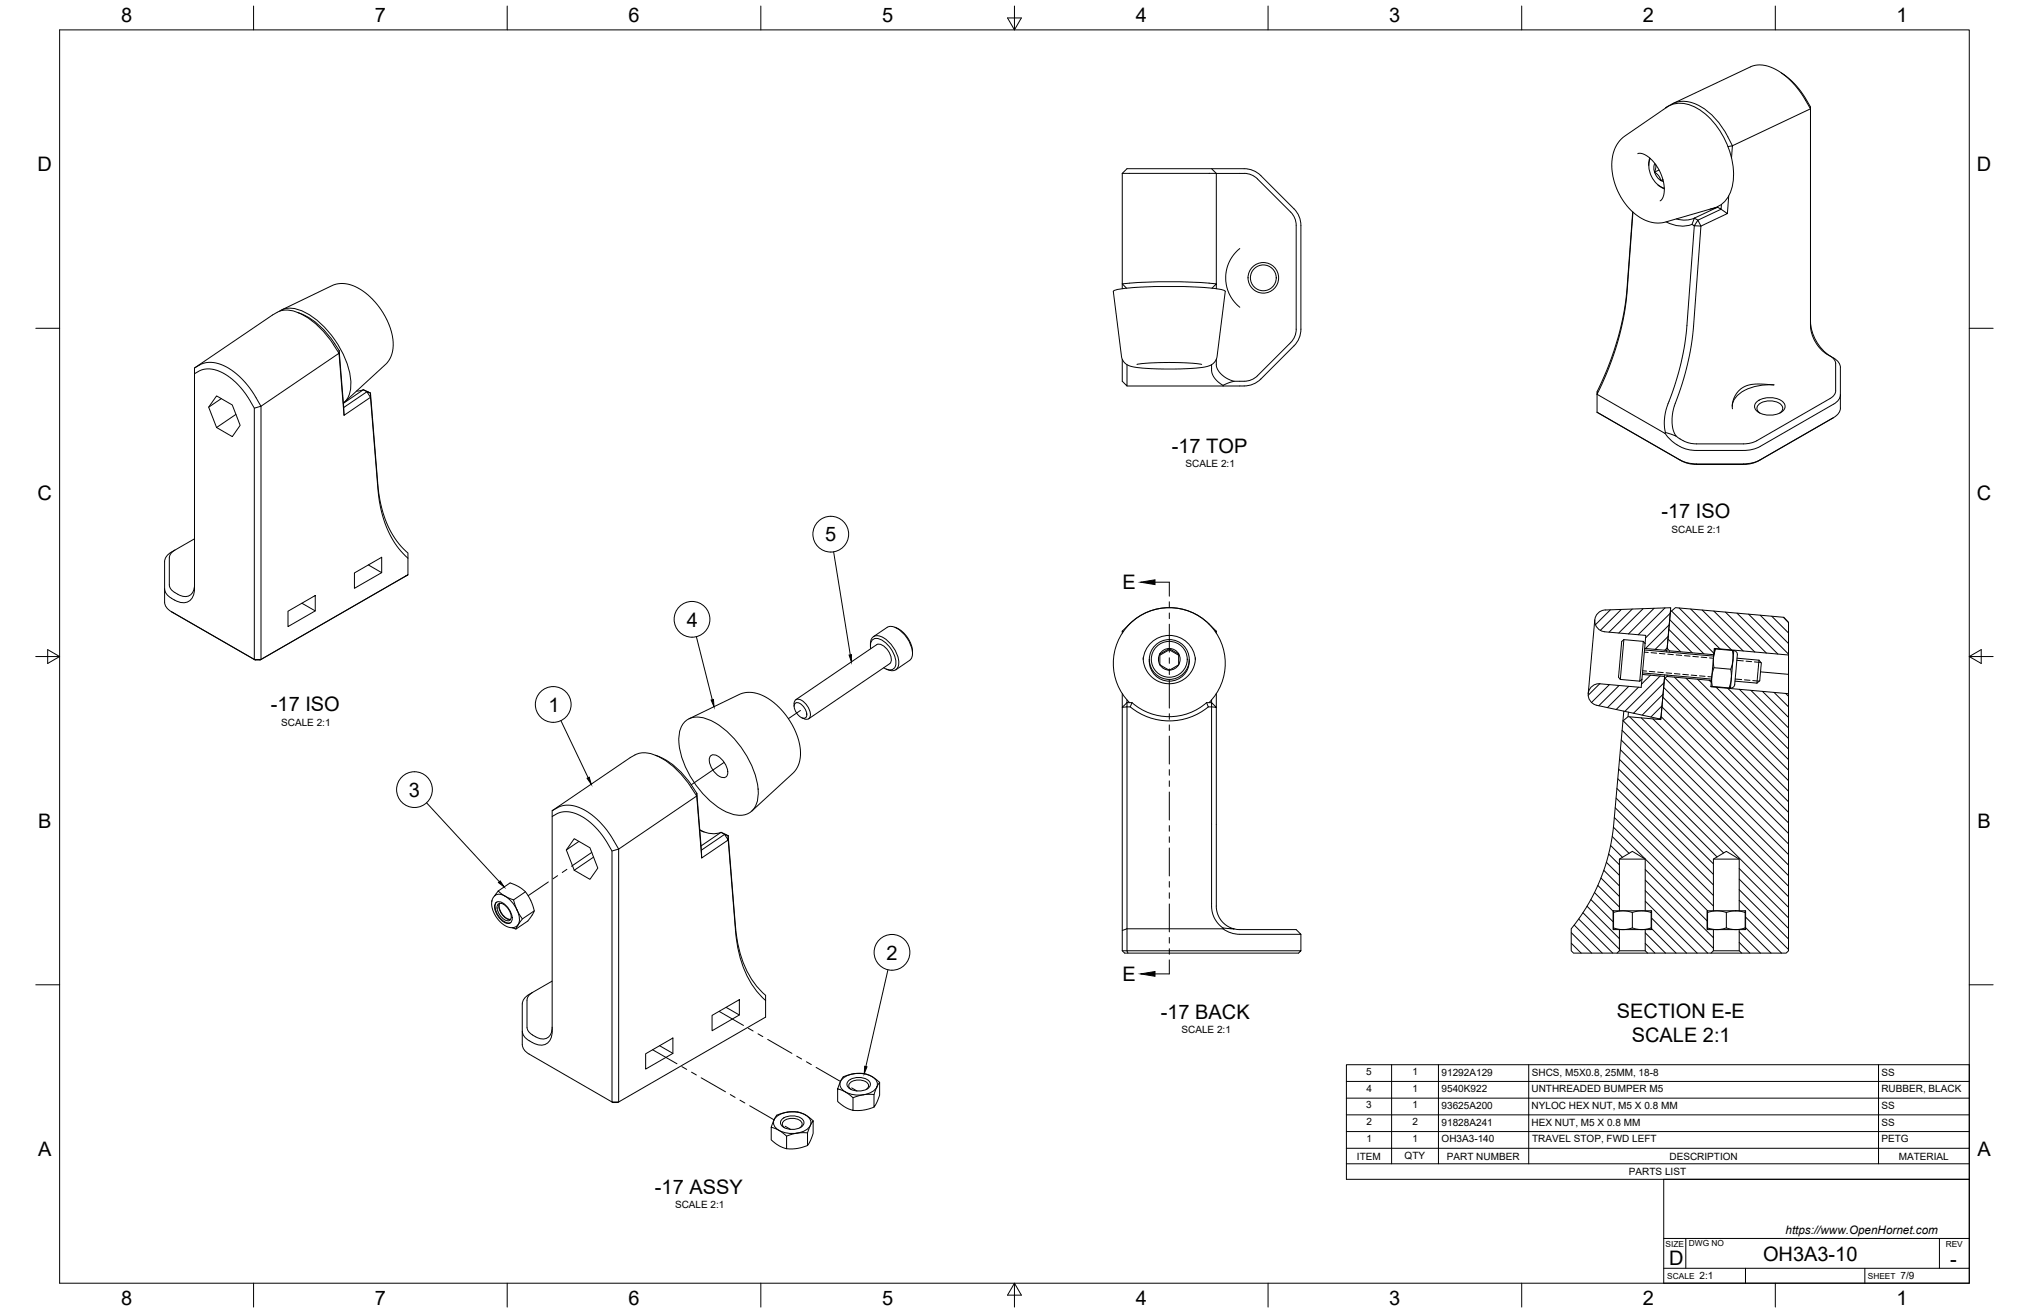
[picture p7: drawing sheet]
<svg xmlns="http://www.w3.org/2000/svg" width="864mm" height="559mm" viewBox="0 0 864 559" stroke-linecap="round" stroke-linejoin="round" font-family="sans-serif">
<!-- layer: Visible -->
<g fill="none" stroke="#000" stroke-width=".43">
<path d="M758.2 31l3.8 2.9 3.1 3.2 2.7 3.7 2.8 4.7v93a16.5 16.5 0 0 0 10.5 14.3l1.8 2 .4 1.6M689.8 59.4l1.8-1.5 17.9-12.3a12.8 12.8 0 0 1 14.9 1.8 34.3 34.3 0 0 1 13 31.5 11.7 11.7 0 0 1-7.7 9.6l-21.1 6.1-3.8 .3a21.6 21.6 0 0 1-16.3-13.6l-2-6.5-.5-4.5 .3-3.2a13.8 13.8 0 0 1 3.5-7.7zM712.1 44l34-16 2.4-.4 3.4 .4 3.4 1.3 3.4 2.1 3.3 2.8 2.8 3 2.6 3.7 3.2 5.4-33.2 15.7a34.5 34.5 0 0 0-13.6-16.7 12.2 12.2 0 0 0-14.7 .6M477.7 73.8h40M515.7 71.8l2 2M517.7 73.8v47a220.5 220.5 0 0 0-40 0l1.8 1.9M517.7 73.8h11.8M529.6 73.8a8 8 0 0 1 5.6 2.3M535.2 76.1l14.2 14.2a7.9 7.9 0 0 1 2.3 5.6v44.2a8.1 8.1 0 0 1-2.3 5.7l-14.2 14.1a9.6 9.6 0 0 1-8.3 2.4 13 13 0 0 0-6.3 1.7v.3M697.1 65.4l1-.2 1.2 .3 2.9 1.8 2.5 2.7 2 3.5 1.2 3.5 .5 3.8-.5 3-1.3 1.7M702.2 67.2l-.4 3.3M702.4 67.5a10 10 0 0 0 6 12.6"/>
<path d="M704.2 73.3l1.5 1.2 1 1.8a.67 .67 0 0 0 1.1 .3M704.2 73.2l1.3 2.4 1.4 1.2M704.3 69.5l-.4 1.7 .3 2M704.7 70.1v1.4l-.5 1.8M705.6 78.7l.5 .3M706.1 79l2.3 1.4M706.1 72.3l-1.9 1M706.9 76.8l1.1 .4M707.8 76.4l-.9 .4M735.5 62.4l1.9-.4-.4 5.2M694.9 90.2l-2.4 32.3a121.3 121.3 0 0 1-12.8 44.3v1a120.4 120.4 0 0 0 12.9-43.8l2.4-33.7M709.1 94.4a13.6 13.6 0 0 0 11.1 1.1"/>
<path d="M721.2 92.8l-1 2.7 .9 .6 2.9 .1-1.3-2.5-1.6 2.4-3.1 42.5a138.7 138.7 0 0 1-9 36.2l-.6 5.1 .5 4.2M721.2 92.8l1.5 .9 9.8-4.7 2.7 1.9-11.2 5.3-3.2 42.5a141.8 141.8 0 0 1-8.6 35.6l-.5 3.6 .1 3.3 .5 2.2 1.1 2.2-4.3-1.4-.4 .2M721.2 92.8a11 11 0 0 1-7.7 .4M731 88.2l-3.1 .8M732.7 87l-.2 2-1.5-.8-9.8 4.6M735.8 83.4l-.6 7.5M527.7 105.8l-2.4 2.3-1.9 3-1.2 3.2-.5 3.3 .3 4 1.1 3.2 2.2 3.6 2.4 2.4M119 132.4a10.2 10.2 0 0 1 10.3 .3 39.6 39.6 0 0 1 20.1 30.3l-.1 1.6a9.3 9.3 0 0 1-3.1 6.9M119.9 131.9l21.7-10.5 3.6-.7 4.2 .6 4.5 2.1 4.6 3.9 3.7 4.6 3.2 5.9 1.6 4.9 .3 5.3-.9 3.7-1 1.8-1.2 1.5-17.6 16.2M126.9 133.1a33.9 33.9 0 0 1 17.5 16.1M473.9 123.8a63.2 63.2 0 0 1 18-1.8 156.6 156.6 0 0 1 28.7 1.4l.9 .6-3.5 27.8-.6 1.7-1.6 1.7-2.5 .9-4.1 .6-9.2 .4-9.9-.2-6.5-.5-3.2-.8-2.1-1.6-.9-2.1zM477.7 122.9v-49.1l2-2h45a21 21 0 0 1 9.1 .9l2.8 2 14.2 14.2a10 10 0 0 1 2.9 7v44.2a10 10 0 0 1-2.9 7.1l-14.2 14.2a11.5 11.5 0 0 1-9.9 2.9h-6.1"/>
<path d="M515.9 122.7l1.8-1.9v2.1M770.6 136.9a18.8 18.8 0 0 0 8.2 14.5M82.8 159v-2.4l4.4-2.1 4-.2 4.3 1.4 3.9 2.4 4.6 4.2 3.9 5.1 3.2 5.5 33.2-22.6 2.1 26.5 11.3-7.7 3.1 38.9a42.9 42.9 0 0 0 12.8 29.6v7M144.4 149.2l-.1 1.1a38.3 38.3 0 0 0-17.6-17.3 10.1 10.1 0 0 0-10.7 1l-33.2 22.6M144.4 149.2l1.9 24.2M477.7 152.9v9.4l2 2v-9.1M483.9 155.1l4.9-.6 8.6-.2 9.2 .2 4.9 .6M515.7 155.2v2.9l.8 2.2 1.6 1.9 2.5 1.8M517.7 152.9l.1 3.1 1.2 2.3 3.2 2.7 3.1 1.3M779 151.5l1.5 1.3 .8 1.5v12l-.8 2-1.5 1.3-31.3 18a11.6 11.6 0 0 1-5.6 1.3h-20a13.3 13.3 0 0 1-8.7-3.3M783.3 156.4v17.3M92.2 168.5l6.7 3.9 3.3 8.6-3.3 4.8-6.7-3.9-3.4-8.6z"/>
<path d="M94.2 169.7l-5.4 3.6M100.4 176.4l-8.2 5.5M108.2 173.7l2.9-.8v107.8h-2.9l.5 .2M146.3 173.4l.1 3.4M154.7 165.8l-3 .7M154.7 165.9l3 1.4M154.7 165.9l1.5 .8-9.9 6.7M154.7 165.9l-8.5 5.7M156.2 166.7l1.5 .6v1.8zM157.7 167.3l3.1 38.9a41.8 41.8 0 0 0 12.8 29.2v2.2M479.7 164.3h40.9M679.7 175.5l36 20.6a13.4 13.4 0 0 0 6.4 1.6h20a13.1 13.1 0 0 0 6.4-1.6l31.9-18.3"/>
<path d="M679.7 175.5l1 .5M679.7 175.5v-7.7l29 16.6M737.3 172.9a9.5 9.5 0 0 1 7.3-7.7 25.6 25.6 0 0 1 10.4-1.4l-8-.3-3 .5-2.2 .9-1.9 1.6-1.6 2.3-.9 2.9v2.3M747.9 170.8a9.4 9.4 0 0 1 11.3 .6 2.96 2.96 0 0 1-2.1 4.6 9.5 9.5 0 0 1-9.7-1.5 2.47 2.47 0 0 1 .5-3.7zM749.1 175.8a2.34 2.34 0 0 1-1.3-2.3 2.34 2.34 0 0 1 1.7-2 7.4 7.4 0 0 1 9.1 1.5 2.2 2.2 0 0 1-1.1 2.8M779.7 178.1h.1M783.3 173.7a5.4 5.4 0 0 1-3.6 4.5M783.3 167.9a5 5 0 0 1-2.9 4.1l-31.2 18M708.7 184.4a16.4 16.4 0 0 0 5 4.8M713.7 189.3a14.8 14.8 0 0 0 8.4 2.4h20a14.7 14.7 0 0 0 7.1-1.7M715 195.7a14.3 14.3 0 0 0 7.1 1.7M722.1 197.4h20"/>
<path d="M749.2 195.7a14.3 14.3 0 0 1-7.1 1.7M74.4 234.2a6.1 6.1 0 0 0-4.3 4.8v17.3M82.8 229.3l-8.4 4.8-1.9 1.8-.4 1.5v11.5a5 5 0 0 0 3.6 4 4.3 4.3 0 0 0 5 .5 4.3 4.3 0 0 0 2.1-4.6M70.1 256.3a5 5 0 0 0 2.9 4.1M70.1 250.5a5.8 5.8 0 0 0 4.2 4.9 5.1 5.1 0 0 0 7.8-1.5l.7-3.5v-91.4l3.2-1.6 3.4-.4 2.7 .6 2.7 1.1 5 3.6 4.3 4.7 4.1 6.7v107l-35.2-20.3M128.5 256.7l5.7 3.3M150.9 243.8l11.6-6.6v6.5l-11.6 6.7zM156.8 240.4l5.7 3.3M73 260.4l.7 .4M73.7 260.7h.1M73.7 260.8l35 20.1h2l62.9-36.3-62.9 36.3M122.6 260.1l11.6-6.7v6.6l-11.6 6.7z"/>
<path d="M370.5 274.8a3.2 3.2 0 0 1 3.7-4.1 13.3 13.3 0 0 1 8.3 12.1 2.89 2.89 0 0 1-4.5 2.3l-.7-.3M370.6 276.1a2.98 2.98 0 0 1 3.1-4.3 11.8 11.8 0 0 1 7.6 11.2 2.67 2.67 0 0 1-4.3 1.7l-.9-.5M377.6 267l-5.9 4M377.6 267a5.4 5.4 0 0 1 6.1 1.8 11.6 11.6 0 0 1 4.3 11.2l-.9 1.1-5.8 4M380.9 267l.7 .3M381.6 267.2a12.4 12.4 0 0 1 6.8 10.8M477.7 268.6a25.8 25.8 0 0 1 20-10 24 24 0 0 1 17 7l3 3M477.7 268.6v.9M477.7 268.6l.4 .2M486.6 280l.7 3.9 2.1 3.5 1.6 1.4 2.2 1.2 4.2 1 4.3-.7 3.7-2.4 2.5-3.5 .7-2.3 .2-2.1M493.7 278.3l2.7-1.5a1.48 1.48 0 0 1 2.5-.1l1.4 .9a1.59 1.59 0 0 1 1.4 2.2v1.5a1.69 1.69 0 0 1-1.3 2.4l-1.3 .8a2.2 2.2 0 0 1-3.3-.3l-.8-.5a2.11 2.11 0 0 1-1.3-2.9zM493.7 278.8l4-2.3 4 2.3"/>
<path d="M497.7 276v.5M517.2 268.8l.5-.2v.9M678.8 263.8l-2.8 31.4M691.2 272.2l-1 .8-1.3 14.6v.6l.8 1M691.2 272.2l-1.5 17M691.2 272.2l8.2 .8M699.4 273l-1.5 16.9M699.4 273l.8 .9M700 276.6l29.4 2.6M700.2 273.9l.3-3.5-17.5-1.5a4.7 4.7 0 0 1-4.2-4.8 4.7 4.7 0 0 1 4.5-4.5l27.8-1-1.6 18.2-9.5-.8M700.2 273.9l-1.4 15.2M709.5 276.8l-.1 .7"/>
<path d="M710.5 277l-.1 .6M729.4 278.6l-18.9-1.6-.9-1.1 1.4-15.5 2.1-1.8 46.1 4.1 2 2.2v13.9M729.6 276.2l31.6 2.6v16.4M729.6 276.2h.6l-.8 3.2-.1 2.4a15.9 15.9 0 0 1-.7 6.3l.2 4h-.6zM730.2 276.2l7.2 .6M738 276.9l-1.5 15.9M738 276.9l-.6-.1 .2 3.4-.3 2.3a14.7 14.7 0 0 0-.4 6.1l-1 4.2h.6M738 276.9a2.46 2.46 0 0 1 1.3 3.2l-.9 10.9a1.69 1.69 0 0 1-1.9 1.8M338.5 299.3a3.6 3.6 0 0 1 4.3 2.7l.5 1.3a1.67 1.67 0 0 1-.6 2.3 1.67 1.67 0 0 1-2.3-.7 4.7 4.7 0 0 1-1.9-5.6zM338.7 297.8l34.5-23.4a4.4 4.4 0 0 1 4.8 2.6 4.4 4.4 0 0 1 .7 5.5l-34.5 23.4M477.7 295.2v5.8l2-2M479.7 299v1.8l-2 .2v103.6"/>
<path d="M479.7 297.9v1.1M479.7 299h2.1M480.8 299a23.7 23.7 0 0 1 .1-33.5 23.7 23.7 0 0 1 33.5 0 23.7 23.7 0 0 1 .2 33.5M481.8 299l-.7 1.8M481.8 299a24.1 24.1 0 0 0 31.8 0M486.6 280.7a11.1 11.1 0 0 1 11.1-10.3 11.1 11.1 0 0 1 11.1 10.3M489.2 280.7a8.5 8.5 0 0 0 8.5 9.2 8.5 8.5 0 0 0 8.5-9.2M513.6 299l.7 1.8M515.7 297.9v1.1h-2.1M517.7 295.2v90.9l.6 3 1.5 2.7 2.4 2.2 3.1 1.4-4.7-.4v.3M689.7 289.2l8.2 .7M698.8 289.1l-.9 .8"/>
<path d="M699 287l9.5 .9-1.6 18.2-27.3-5.9a4.6 4.6 0 0 1-3.6-5.3 4.6 4.6 0 0 1 5-3.9l17.5 1.6 .3-3.5M699.1 286.4l29.4 2.6M708.6 287.2l-.1 .7M709.6 287.3l-.1 .6M728.2 292.1l33 3.1v109.4l-1 1h-18.9l-1-1v-9M728.5 289.6l-19-1.7-1.1 .9-1.5 17.5-14-1.3-2.1 1.8-3.9 43.9a82.3 82.3 0 0 1-18.1 44.6v9.3l1 1h18.5l1-1v-9M728.8 292.1l7.1 .7M729.5 284.2l7.2 .6M738.5 289.9l9.3 .8M739.3 280.1l9.4 .9M748.7 281l-.9 9.7M748.7 281l1 1.2-.4 3.7-.3 3.8-1.2 1"/>
<path d="M749.3 285.9l11.9 1.1M291.5 307.1a8.8 8.8 0 0 1 9.7-1 39.1 39.1 0 0 1 20 23 17.3 17.3 0 0 1-.3 15.1 8.3 8.3 0 0 1-10.4 1.9 39.1 39.1 0 0 1-20.1-23.1 17.3 17.3 0 0 1 .4-15zM293.2 305.9l21.7-10.5 4-.8 4.6 .9 4.4 2.4 4 3.4 3.7 4.6 3.2 5.9 1.5 4.9 .4 4.9-.9 4-2.1 3.3-17.7 16.3M338 300.6v-1.1a1.84 1.84 0 0 1 1-1.9 1.84 1.84 0 0 1 2.2 .4 7.2 7.2 0 0 1 3.5 7.4 2.22 2.22 0 0 1-3.3 .1M481.1 300.8h-1.4v94.5l-2 .7M481.1 300.8a26.1 26.1 0 0 0 33.2 0M514.3 300.8l3.4 .2-2-2v85.6a11.5 11.5 0 0 0 4.9 10.4M691.1 302.7l-.3 4.1M693.1 303.1l-.2 1.9M270.2 321.3l-35.2 23.7M270.2 321.3a11.5 11.5 0 0 1 11.6 1.5 42.3 42.3 0 0 1 14.7 16l.1-1.2M279 321.4a34.2 34.2 0 0 1 17.6 16.2"/>
<path d="M296.6 337.6l1.9 24.2M302.4 321.8a2.75 2.75 0 0 1 3.8 .4 8.2 8.2 0 0 1 3.4 7.7 2.13 2.13 0 0 1-3.4 .5 8.5 8.5 0 0 1-4.1-8.1zM235 347.5v-2.5l4.2-2.1 4-.1 4.3 1.3 4.6 2.8 3.6 3.3 4.1 5.2 3.5 6 33.2-22.6 2.2 26.3 11.2-7.6 3.2 38.8a42.6 42.6 0 0 0 12.8 29.5M244.4 356.9l6.7 3.9 3.3 8.7-3.3 4.7-6.7-3.8-3.4-8.7zM246.4 358.1l-5.4 3.6M297.9 353.4a11.3 11.3 0 0 0 9 .8M297.9 353.1l1.8 1M306.9 354.2l3 1.5M306.9 354.2l1.5 .9-9.9 6.7M306.9 354.2l-8.5 5.8M308.4 355.1l1.5 .6v1.8zM309.9 355.7l3.2 38.9a41.4 41.4 0 0 0 12.8 29v9.3l-62.6 36.1-.4 .2-2.4-.2h2.8v-107.6l-2.8 .8"/>
<path d="M212 379.2l5.1-3.4 1.1 .4 3.3 1.6 2.1 1.7 2 3.1 .9 2.2a4.7 4.7 0 0 1-.9 6l-1 1.2-5 3.4M223.6 379.5l-5 3.5M252.6 364.8l-8.2 5.6M298.5 361.8l.2 3.3M689.3 365.6h11M729.3 365.6h11M209.4 383.3l-.1 .4M210.5 381.3l1-1.3a.67 .67 0 0 1 .6-.7 .67 .67 0 0 1 .7 .6l2.1 1.5 2.4 1.1a2.33 2.33 0 0 1 1.9 2.6l.9 2.2M211 384.3a3.6 3.6 0 0 1 4.9 1.6 6.4 6.4 0 0 1 1.7 6.6 3.6 3.6 0 0 1-5-1.7 6.4 6.4 0 0 1-1.6-6.5zM211.4 383.9a4.9 4.9 0 0 0 .8 5.9 4.9 4.9 0 0 0 5.1 2.9M212.1 384.7a3.8 3.8 0 0 1 4.4 2.4 3.3 3.3 0 0 1 .2 4.7 5.8 5.8 0 0 1-5.1-5.4zM212.6 384.5a5.8 5.8 0 0 0 4.7 6.9"/>
<path d="M212.7 384.4a5.8 5.8 0 0 0 4.6 6.9M220.1 387.3l1.4 2.6a1.16 1.16 0 0 1 .3 1.9l-1.2 1.7M220.1 387.3a6.9 6.9 0 0 1 .5 6.2M220.1 387.3a10.1 10.1 0 0 0-8.2-6.7l-1.7 1-.9 2.4 .4 3.1 1.2 2.7 2.3 2.8 2.4 1.7 2.4 .5 1.9-.6M220.6 393.5l-.5 .8a1.07 1.07 0 0 1-.7 1 1.07 1.07 0 0 1-1.2-.4l-.2-.1M220.6 393.5l-.7 .7M227.4 387.6l-5 3.5M520.6 395.3a14.8 14.8 0 0 0 10.7 2.3h22.4l-2-2h-24l-2.4-.3M520.6 395.3h-40.9v9.3h74l-1 1h-74l-1-1M553.7 397.6v7M686.8 387.6v8M686.8 387.6h16"/>
<path d="M686.8 387.6v8h16M686.8 388.3l4-.7 4 .7v6.6l-3.6 .7-4.4-.7M689.3 387.6v-22l5.5-3.3 5.5 3.3v22M694.8 388.3l4-.7 4 .7v6.6l-3.6 .7-4.4-.7M700.3 395.6v9l1 1h27l1-1v-9M702.8 387.6v8M702.8 394.9v.7M702.8 387.6v.7M726.8 387.6v8M726.8 387.6h16M726.8 395.6h16M726.8 394.9l3.5 .7 4.5-.7"/>
<path d="M726.8 388.3l4-.7 4 .7M729.3 387.6v-22l5.5-3.3 5.5 3.3v22M734.8 388.3l4-.7 4 .7v6.6l-3.6 .7-4.4-.7zM742.8 387.6v8M742.8 394.9v.7M742.8 387.6v.7M235 417.6l-8.4 4.8M477.7 404.6h2l.4 1M688.3 405.6h13M689.3 404.6h11M728.3 405.6h13M729.3 404.6h11"/>
<path d="M222.3 438.8a5.8 5.8 0 0 0 4.2 4.9M226.6 422.4a6.3 6.3 0 0 0-4.3 4.9v17.3a5 5 0 0 0 2.9 4l35.3 20.4v-106.8l-3.7-6-4.6-5.3-2.8-2.3-2.6-1.6-2.6-1-2.4-.5-3.6 .3-3.2 1.7v91.3M226.7 422.4l-1.6 1.2-.7 1.5-.1 12.1 .8 2 1.6 1.3M235 437.1a4.3 4.3 0 0 1-2 4.6 4.3 4.3 0 0 1-5-.5l-1.4-.7M235 438.8a5.1 5.1 0 0 1-5.1 6l-3.3-1.1M303.1 432.1l11.6-6.6v6.5l-11.6 6.7zM309 428.7l5.7 3.3M274.8 448.5l11.6-6.7v6.5l-11.6 6.7zM280.8 445.1l5.6 3.2M358.6 459.1a11.2 11.2 0 0 1 14.3 .6 3.6 3.6 0 0 1-2.6 5.4 11.3 11.3 0 0 1-12.2-1.9l-.5-1.1v-1.3zM361.3 459.9a7.1 7.1 0 0 1 8.8 .5 2.63 2.63 0 0 1-2.5 3.7 6.2 6.2 0 0 1-7-2.1 1.96 1.96 0 0 1 .7-2.1zM330.3 475.5a11.2 11.2 0 0 1 14.3 .5 3.6 3.6 0 0 1-2.5 5.5 11.3 11.3 0 0 1-12.3-2l-.5-1.1v-1.2z"/>
<path d="M333 476.2a7.1 7.1 0 0 1 8.8 .5 2.63 2.63 0 0 1-2.5 3.7 6.2 6.2 0 0 1-7-2.1 1.96 1.96 0 0 1 .7-2.1zM333.9 480a1.96 1.96 0 0 1-.8-2.2 1.96 1.96 0 0 1 1.8-1.5 5.3 5.3 0 0 1 6.5 1.7 1.8 1.8 0 0 1-1 2M346.1 477l-3.3-2.5-2.8-1.2-3-.2-3.5 .5a5.3 5.3 0 0 0-4.7 4.5l-.5 1.6v5.4l3.2 2.5 3.3 1.3v-5.4l-3.1-2.3-3.4-1.5M362.2 463.7a1.96 1.96 0 0 1-.9-2.2 1.96 1.96 0 0 1 1.9-1.5 5.3 5.3 0 0 1 6.5 1.7 1.8 1.8 0 0 1-1 2M372 471.2l-4.7 1.3-4.2 .1M372 465.8h-4l-4.9 1.4M374.4 460.7v5.3l-1.3 3.5-1.1 1.7v-5.4l1.3-3.3zM374.4 460.7l-2.9-2.3-3.6-1.5-2.9-.1-3.2 .5a5.3 5.3 0 0 0-4.7 4.5l-.6 1.6v5.4l3.1 2.3 3.5 1.5v-5.4l-3.3-2.5-3.3-1.3M334.8 483.5l4.2-1.2 4.7-.2v5.4l-4.4 1.3-4.5 .1M343.7 482.1l1.1-3 1.3-2.1v5.3l-1.2 3.2-1.2 2"/>
<circle cx="537.7" cy="118.2" r="5.5"/>
<circle cx="537.7" cy="118.2" r="6.5"/>
<circle cx="497.7" cy="280.7" r="8.5"/>
<circle cx="497.7" cy="280.6" r="4.6"/>
<circle cx="497.7" cy="280.6" r="7.6"/>
</g>
<!-- layer: Tweak Trail -->
<g fill="none" stroke="#000" stroke-width=".43">
<path d="M340.7 302.4l-5.1 3.5M308.2 324.5l-14 9.5M233.4 375.3l-8.6 5.9M237.3 372.7l-1.9 1.3M241.3 370l-2 1.3M251.9 362.8l-8.7 5.9M306.1 430.4l10.3 6M318.5 437.6l2 1.2M322.6 440l2.1 1.2M277.8 446.8l10.3 5.9M290.2 453.9l2.1 1.2M294.3 456.3l2.1 1.2"/>
<path d="M298.4 458.7l10.4 6M326.7 442.4l10.4 5.9M339.1 449.5l2.1 1.2M343.2 451.9l2.1 1.2M347.4 454.3l10.3 6M310.8 465.8l2.1 1.2M315 468.2l2 1.2M319.1 470.6l10.4 6M334.2 479.3l2.3 1.4M362.5 463l2.3 1.3"/>
</g>
<!-- layer: Hidden -->
<g fill="none" stroke="#000" stroke-width=".43">
<path d="M699.9 277.5l1.6 .2M702.7 277.8l2.4 .2M706.3 278.1l2.4 .2M709.8 278.4l2.4 .2M713.4 278.7l2.4 .2M717 279l2.3 .3M720.5 279.4l2.4 .2M724.1 279.7l2.3 .2M727.6 280l1.7 .1M699.2 285.5l1.6 .1M702 285.7l2.4 .2M705.6 286l2.3 .3"/>
<path d="M709.1 286.4l2.4 .2M712.7 286.7l2.4 .2M716.2 287l2.4 .2M719.8 287.3l2.4 .2M723.4 287.6l2.3 .2M726.9 288l1.7 .1M738.5 289l2.8 .2M739.2 281l2.8 .3M742.5 289.3l2.4 .2M743.2 281.4l2.4 .2M746 289.6l2.8 .3M746.7 281.7l2.8 .2"/>
</g>
<!-- layer: Border -->
<g fill="none" stroke="#000" stroke-width=".43">
<path d="M25.4 12.7h812.8v533.4h-812.8zM107.9 2.6v10.1M215.9 2.6v10.1M323.8 2.6v10.1M428.8 7.6h5.9l-2.9 5.1zM431.8 2.6v10.1M539.7 2.6v10.1M647.7 2.6v10.1M755.6 2.6v10.1M15.2 139.7h10.2M838.2 139.7h10.1M15.2 279.4h10.2"/>
<path d="M20.3 276.5l5.1 2.9-5.1 3zM838.2 279.4l5.1-2.9v5.9zM838.2 279.4h10.1M15.2 419.1h10.2M838.2 419.1h10.1M107.9 546.1v10.2M215.9 546.1v10.2M323.8 546.1v10.2M431.8 546.1l2.9 5.1h-5.9zM431.8 546.1v10.2M539.7 546.1v10.2M647.7 546.1v10.2"/>
<path d="M755.6 546.1v10.2"/>
</g>
<!-- layer: Parts Lists -->
<path d="M573.1 453.1h265.1v48.8h-265.1zM592.3 453.1v42.2M612.2 453.1v42.2M650.7 453.1v42.2M799.5 453.1v42.2M573.1 474.5h265.1M573.1 467.4h265.1M573.1 460.2h265.1M573.1 495.3h265.1M573.1 488.7h265.1M573.1 481.6h265.1" fill="none" stroke="#000" stroke-width=".43"/>
<!-- layer: Balloons -->
<g fill="none" stroke="#000" stroke-width=".43">
<path d="M354.8 234.9l7.1 43.8M296.4 271l6.8 26.8M238.7 306.7l11.6 24.3M181.6 341.7l30.9 33.5M377.9 412.8l-9.4 41.1"/>
<circle cx="353.6" cy="227.3" r="7.6"/>
<circle cx="294.5" cy="263.6" r="7.6"/>
<circle cx="235.5" cy="299.8" r="7.6"/>
<circle cx="176.4" cy="336.1" r="7.6"/>
<circle cx="379.7" cy="405.3" r="7.6"/>
</g>
<path d="M361.4 278.8l1-.2v3.1zM302.7 297.9l1-.2 .2 3.1zM249.9 331.2l.9-.4 .9 3zM212.2 375.6l.7-.7 1.7 2.6zM368 453.8l1 .2-1.1 2.9z" fill="#000" stroke="#000" stroke-width=".43"/>
<!-- layer: Titleblock -->
<path d="M708.1 501.9h130.1v44.2h-130.1zM708.1 539.8h130.1M708.1 527.1h130.1M717.5 527.1v12.7M742.9 539.8v6.3M793.7 539.8v6.3M825.5 527.1v12.7" fill="none" stroke="#000" stroke-width=".43"/>
<!-- layer: Hatching -->
<g fill="none" stroke="#000" stroke-width=".43">
<path d="M685.4 259.5l-6.3 6.4M690.1 259.4l-9 8.9M694.7 259.2l-9.8 9.8M699.3 259.1l-10.3 10.3M704 258.9l-10.9 10.9M708.7 258.7l-11.4 11.5M714.7 258.8l17.4 17.4M719.6 259.2l17.4 17.4M724.5 259.7l17.5 17.4M709.6 275.7l-1 1M710 272l5.4 5.4M710 270.8l-5.5 5.6"/>
<path d="M710.3 267.9l10 9.9M710.5 265.9l-10.1 10.1M710.7 263.7l14.5 14.6M710.9 261l-10.5 10.5M711.5 260l18 18M729.5 260.1l17.4 17.4M734.4 260.5l17.4 17.4M739.3 261l17.5 17.4M744.3 261.4l16.9 17M749.2 261.8l12 12.1M754.1 262.3l7.1 7.1M759.1 262.7l2.1 2.1"/>
<path d="M680.9 291l-4.9 4.9M685 291.4l-7.6 7.6M689.1 291.7l-8.6 8.7M693.3 292.1l-9.1 9.1M697.4 292.5l-9.5 9.5M702.5 287.4l-3.8 3.8M706.6 287.7l-15 15.1M707.7 296.7l53.5 53.5M707.9 295.5l-8.9 8.9M708.1 292.6l53.1 53.1M708.3 290.5l-13 13.1M708.7 288.6l52.5 52.6"/>
<path d="M712.7 288.2l48.5 48.5M717.6 288.6l43.6 43.7M722.5 289.1l38.7 38.7M727.5 289.5l.9 .9M730.5 292.5l30.7 30.8M735.4 292.9l25.8 25.9M740.3 293.4l20.9 20.9M745.2 293.8l16 16M750.2 294.3l11 11M755.1 294.7l6.1 6.1M760 295.1l1.2 1.2M689.7 319.1l43.9 43.9"/>
<path d="M690.1 315l71.1 71.1M690.4 310.8l70.8 70.8M690.9 306.8l70.3 70.3M693.7 305.1l67.5 67.6M698.6 305.5l62.6 62.7M703.5 306l57.7 57.7M707 305.3l-.7 .6M707 305l54.2 54.2M707.4 300.8l53.8 53.9M707.4 300.4l-4.8 4.8M687.9 339.7l41.4 41.4M688.2 335.6l41.1 41"/>
<path d="M688.6 331.4l40.7 40.7M689 327.3l40.3 40.3M689.3 323.2l41.5 41.5M685.5 359.8l5.1 5M686.2 356l7.2 7.2M686.7 352l39.9 39.9M687.1 347.9l39.7 39.7M687.5 343.8l41.8 41.8M678.7 379.9l7.9 7.9M680.1 376.8l9.2 9.2M681.4 373.7l7.9 7.8M682.6 370.4l6.7 6.6"/>
<path d="M683.7 367l5.6 5.5M684.7 363.5l4.6 4.5M700.3 379.1l26.5 26.5M700.3 374.6l29 29M700.3 370.1l29 29M740.3 378.7l20.9 20.9M740.3 374.1l20.9 21M740.3 369.7l20.9 20.9M668.8 396.9l8.7 8.7M670 393.7l11.9 11.9M671.9 391.1l14.5 14.5M673.8 388.5l15.5 15.5"/>
<path d="M675.5 385.7l13.8 13.8M677.1 382.8l9.5 9.5M700.3 397l8.6 8.6M700.3 383.5l22.1 22.1M703 395.2l10.4 10.4M703 390.7l14.9 14.9M740.3 396.6l9 9M740.3 387.6h.1M740.3 383.1l20.9 21M743 394.8l10.8 10.8M743 390.3l15.3 15.3M668.8 401.4l4.2 4.2"/>
<path d="M700.3 401.5l4.1 4.1M740.3 401.1l4.5 4.5"/>
</g>
<!-- layer: Section Lines -->
<g fill="none" stroke="#000" stroke-width=".43">
<path d="M491.6 247.8h6.1v5.9M497.7 256.1v2.4M497.7 260.9v2.4M497.7 265.6v12M497.7 279.9v2.4M497.7 284.7v2.4M497.7 289.5v11.9M497.7 303.7v2.4M497.7 308.5v2.4M497.7 313.3v11.9M497.7 327.6v2.3M497.7 332.3v2.4"/>
<path d="M497.7 337.1v11.9M497.7 351.4v2.4M497.7 356.1v2.4M497.7 360.9v11.9M497.7 375.2v2.4M497.7 379.9v2.4M497.7 384.7v11.9M497.7 399v2.4M497.7 403.8v2.3M497.7 408.5v6h-6.1"/>
</g>
<path d="M485.5 247.8l6.1-1v2zM485.5 414.5l6.1-1v2z" fill="#000" stroke="#000" stroke-width=".43"/>
<g font-size="8.5">
<text x="51.6" y="9.4">8</text>
<text x="159.5" y="9.4">7</text>
<text x="267.5" y="9.4">6</text>
<text x="375.4" y="9.3">5</text>
<text x="483.4" y="9.4">4</text>
<text x="591.3" y="9.4">3</text>
<text x="699.3" y="9.4">2</text>
<text x="807.2" y="9.4">1</text>
<text x="16" y="72.9">D</text>
<text x="841.4" y="72.9">D</text>
<text x="498.8" y="192.8">-17 TOP</text>
<text x="16" y="212.6">C</text>
<text x="841.4" y="212.6">C</text>
<text x="707.1" y="220.6">-17 ISO</text>
<text x="351.2" y="230.4">5</text>
<text x="477.7" y="250.8">E</text>
<text x="292.3" y="266.6">4</text>
<text x="115.3" y="302.8">-17 ISO</text>
<text x="233.4" y="302.9">1</text>
<text x="174.1" y="339.1">3</text>
<text x="16.2" y="352.3">B</text>
<text x="841.7" y="352.3">B</text>
<text x="377.4" y="408.4">2</text>
<text x="477.7" y="417.5">E</text>
<text x="494.1" y="433.6">-17 BACK</text>
<text x="688.2" y="433.4">SECTION E-E</text>
<text x="694.5" y="443.6">SCALE 2:1</text>
<text x="16.2" y="492">A</text>
<text x="841.7" y="492">A</text>
<text x="278.7" y="508.1">-17 ASSY</text>
<text x="710.4" y="538.4">D</text>
<text x="750.4" y="536.7">OH3A3-10</text>
<text x="830.1" y="538.8">-</text>
<text x="51.6" y="555.5">8</text>
<text x="159.5" y="555.5">7</text>
<text x="267.5" y="555.5">6</text>
<text x="375.4" y="555.4">5</text>
<text x="483.4" y="555.5">4</text>
<text x="591.3" y="555.5">3</text>
<text x="699.3" y="555.5">2</text>
<text x="807.2" y="555.5">1</text>
</g>
<text font-size="5" x="760" y="525.2">https://www.OpenHornet.com</text>
<g font-size="4.3">
<text x="504.6" y="198.9">SCALE 2:1</text>
<text x="711.5" y="226.8">SCALE 2:1</text>
<text x="119.7" y="308.9">SCALE 2:1</text>
<text x="502.9" y="439.7">SCALE 2:1</text>
<text x="581.5" y="457.5">5</text>
<text x="601.3" y="457.5">1</text>
<text x="613.6" y="457.7">91292A129</text>
<text x="652" y="457.8">SHCS, M5X0.8, 25MM, 18-8</text>
<text x="800.9" y="457.8">SS</text>
<text x="581.6" y="464.6">4</text>
<text x="601.3" y="464.6">1</text>
<text x="613.6" y="464.8">9540K922</text>
<text x="651.9" y="464.8">UNTHREADED BUMPER M5</text>
<text x="800.8" y="464.9">RUBBER, BLACK</text>
<text x="581.5" y="471.7">3</text>
<text x="601.3" y="471.7">1</text>
<text x="613.6" y="472">93625A200</text>
<text x="651.9" y="472">NYLOC HEX NUT, M5 X 0.8 MM</text>
<text x="800.9" y="472">SS</text>
<text x="581.6" y="478.8">2</text>
<text x="601.2" y="478.8">2</text>
<text x="613.6" y="479.1">91828A241</text>
<text x="651.8" y="479.1">HEX NUT, M5 X 0.8 MM</text>
<text x="800.9" y="479.1">SS</text>
<text x="581.7" y="485.9">1</text>
<text x="601.3" y="485.9">1</text>
<text x="613.6" y="486.2">OH3A3-140</text>
<text x="652.1" y="486.2">TRAVEL STOP, FWD LEFT</text>
<text x="800.8" y="486.2">PETG</text>
<text x="577.6" y="493.5">ITEM</text>
<text x="597.8" y="493.4">QTY</text>
<text x="615.8" y="493.5">PART NUMBER</text>
<text x="710.6" y="493.5">DESCRIPTION</text>
<text x="808.1" y="493.5">MATERIAL</text>
<text x="693.3" y="500.1">PARTS LIST</text>
<text x="287.3" y="514.2">SCALE 2:1</text>
<text x="723.4" y="544.5">2:1</text>
<text x="809" y="544.5">7/9</text>
</g>
<g font-size="3.5">
<text x="708.9" y="530.9">SIZE</text>
<text x="718.9" y="530.5">DWG NO</text>
<text x="828.2" y="530.9">REV</text>
<text x="709.6" y="544.2">SCALE</text>
<text x="795" y="544.2">SHEET</text>
</g>
</svg>
